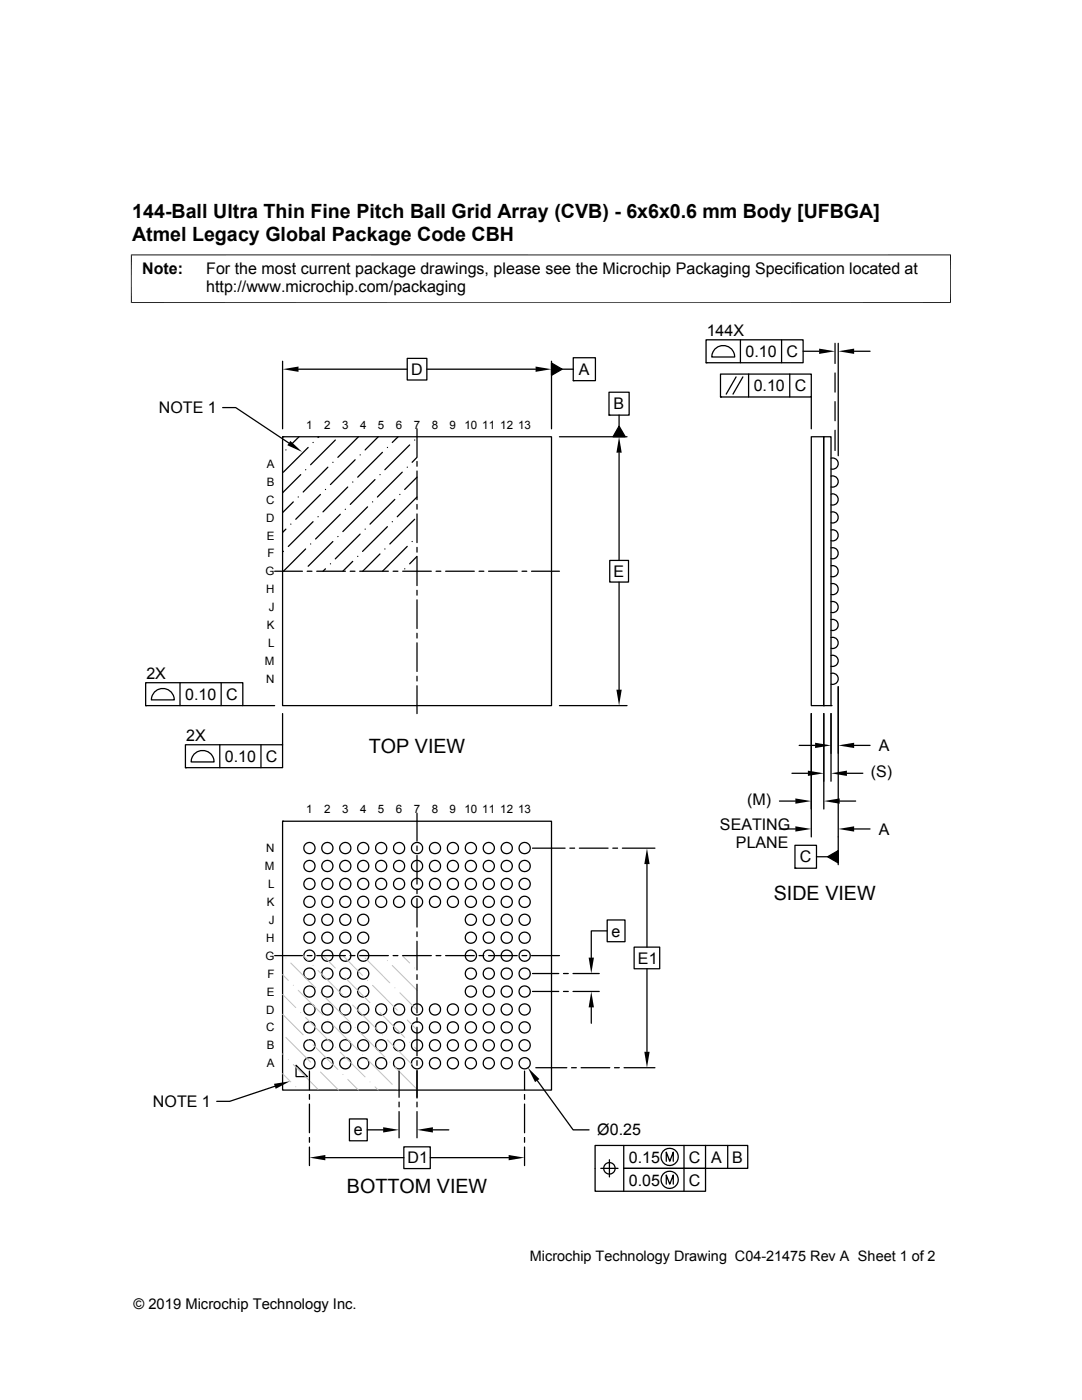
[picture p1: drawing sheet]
<svg xmlns="http://www.w3.org/2000/svg" width="216mm" height="279mm" viewBox="0 0 216 279" stroke-linecap="round" stroke-linejoin="round" font-family="sans-serif">
<g fill="none" stroke="#000" stroke-width=".25">
<path d="M56.4 72.1v13.5M59.6 73.7h21.7M81.3 71.5h3.9v4.3h-3.9zM85.2 73.7h21.7M110 72.5l2.2 1.2-2.2 1.2zM110 72.1v13.5M112.2 73.7h2.2M114.4 71.4h4.4v4.6h-4.4zM114.4 76h.1M121.5 78.3h4v4.5h-4zM140.9 67.8h19.4v4.6h-19.4zM140.9 72.4h.1"/>
<path d="M142.8 69.5a2.29 2.29 0 0 1 2.5-.3 2.29 2.29 0 0 1 1.3 2h-4.6l.4-1.1zM143.8 74.7h18.1v4.5h-18.1zM143.8 79.2h.1M146.9 75.2l-2 3.5M147.7 67.8v4.6M148.2 75.2l-1.9 3.5M149.4 74.7v4.5M156 67.8v4.6M157.6 74.7v4.5M160.3 70.1h3.1M161.9 79.2v6.4M166.6 68.5v4"/>
<path d="M166.6 74.4v3.9M167.3 68.5v22.5M170.4 70.1h3.2M44.4 81.3h2.6l10.6 7.1M56.4 87.2h53.6v53.6h-53.6zM56.4 87.2h.1M57 89.8h.1M59.5 99.2h.1M59.7 87.2l-1.7 1.6M60 94.7l-3.6 3.6M61 93.7h.1M61.5 89.3l-5 4.9"/>
<path d="M62.5 88.3h.1M63.6 87.2l-.1 .1M63.9 98.7l-4.9 4.9M64.9 97.7h.1M65.4 93.2l-4.9 5M66.4 92.3h.1M66.9 87.8l-4.9 5M69.4 97.2l-4.9 5M70.4 96.2h.1M70.9 91.8l-5 4.9M71.5 87.2l-4.1 4.1M71.9 90.8h.1"/>
<path d="M74.8 95.7l-4.9 5M75.5 87.2l-2.6 2.6M75.8 94.7h.1M76.3 90.3l-4.9 4.9M77.3 89.3h.1M78.8 99.7l-5 4.9M79.4 87.2l-1.1 1.1M79.8 98.7h.1M80.3 94.2l-5 5M81.3 93.2h.1M81.7 88.8l-4.9 4.9M82.7 87.8h.1"/>
<path d="M83.2 85.6v5.5M83.2 92.1v.9M83.2 94v5.7M83.2 95.2l-2.4 2.5M83.2 99.2l-3.9 3.9M83.2 91.3l-1 1M111.6 87.2h13.5M121.5 82.8h.1M123.5 85l1.3 2.2h-2.5zM123.5 82.8v2.2M123.5 90.3v21.5M161.9 87.2h2.5v53.6h-2.5z"/>
<path d="M164.4 87.2h1.4v53.6h-1.4zM165.8 98.6a1.12 1.12 0 0 1 1.5 1.1 1.12 1.12 0 0 1-1.5 1.1M165.8 95a1.12 1.12 0 0 1 1.5 1.1 1.12 1.12 0 0 1-1.5 1.1M165.8 91.4a1.12 1.12 0 0 1 1.5 1.1 1.12 1.12 0 0 1-1.5 1.1M166.6 80.2v3.8M166.6 85.9v4M54.8 114h5.5M56.5 110h.1M57 105.6l-.6 .7M58 104.6h.1M58.5 100.2l-2.1 2.1M61 109.6l-4.4 4.4"/>
<path d="M61.3 114h1M62 108.6h.1M62.5 104.1l-5 5M63.2 114h5.7M63.5 103.1h.1M64.9 113.5l-.4 .5M65.9 112.5h.1M66.4 108.1l-4.9 4.9M67.4 107.1h.1M67.9 102.6l-4.9 5M68.9 101.6h.1M69.9 114h.9"/>
<path d="M70.4 112l-2 2M71.4 111h.1M71.8 114h5.7M71.9 106.6l-5 4.9M72.9 105.6h.1M73.3 101.2l-4.9 4.9M74.3 100.2h.1M75.8 110.6l-3.4 3.4M76.8 109.6h.1M77.3 105.1l-5 4.9M78.3 104.1h.1M78.4 114h1"/>
<path d="M80.3 114h5.8M80.8 113.5h.1M81.3 109.1l-5 4.9M82.2 108.1h.1M82.7 103.6l-4.9 5M83.2 100.7v.9M83.2 102.6v5.7M83.2 109.2v1M83.2 111.1v5.8M83.2 117.8v1M83.2 119.7v5.7M83.2 111l-1.5 1.5"/>
<path d="M87 114h1M88.9 114h5.7M95.6 114h.9M97.5 114h5.7M104.2 114h.9M106.1 114h5.5M121.7 111.8h3.7v4.4h-3.7zM123.5 116.2v21.4M165.8 116.5a1.12 1.12 0 0 1 1.5 1.1 1.12 1.12 0 0 1-1.5 1M165.8 112.9a1.12 1.12 0 0 1 1.5 1.1 1.12 1.12 0 0 1-1.5 1.1M165.8 109.3a1.12 1.12 0 0 1 1.5 1.1 1.12 1.12 0 0 1-1.5 1.1M165.8 105.8a1.12 1.12 0 0 1 1.5 1 1.12 1.12 0 0 1-1.5 1.1"/>
<path d="M165.8 102.2a1.12 1.12 0 0 1 1.5 1.1 1.12 1.12 0 0 1-1.5 1M29.1 136.2h19.4v4.6h-19.4zM31 138a2.29 2.29 0 0 1 2.4-.4 2.29 2.29 0 0 1 1.4 2.1h-4.6l.3-1.2zM35.9 136.2v4.6M44.1 136.2v4.6M83.2 126.4v.9M83.2 128.3v5.7M83.2 135v.9M83.2 136.9v5.5M165.8 134.4a1.12 1.12 0 0 1 1.5 1.1 1.12 1.12 0 0 1-1.5 1M165.8 130.8a1.12 1.12 0 0 1 1.5 1.1 1.12 1.12 0 0 1-1.5 1.1M165.8 127.2a1.12 1.12 0 0 1 1.5 1.1 1.12 1.12 0 0 1-1.5 1.1"/>
<path d="M165.8 123.7a1.12 1.12 0 0 1 1.5 1 1.12 1.12 0 0 1-1.5 1.1M165.8 120.1a1.11 1.11 0 0 1 1.5 1 1.11 1.11 0 0 1-1.5 1.1M167.3 137.1v35.5M29.1 140.8h.1M37 148.6h19.4v4.6h-19.4zM37 153.2h.1M38.9 150.3a2.29 2.29 0 0 1 2.5-.3 2.29 2.29 0 0 1 1.3 2.1h-4.6l.4-1.2zM43.9 148.6v4.6M48.5 140.8h6.3M52.1 148.6v4.6M56.4 142.4v6.2M111.6 140.8h13.5"/>
<path d="M155.5 159.9h3.2M158 154.3h3.2M159.5 148.8h3.1M161.9 142.4v24.6M164.4 140.8h.1M164.4 142.4v19.1M165.8 142.4v13.5M165.8 140.8h.1M167.6 159.9h3.1M169 154.3h3.2M170.4 148.8h3.2M56.4 163.9h53.6v53.7h-53.6z"/>
<path d="M56.4 163.9h.1M83.2 162.3v5.6M83.2 168.8v1M83.2 170.7v5.7M83.2 177.4v1M83.2 179.3v5.7M106.3 169.3h6.5M113.7 169.3h1M115.6 169.3h5.7M122.3 169.3h.9M124.2 169.3h6.5M129.1 172.4v16.6"/>
<path d="M155.5 165.4h3.2M158.6 168.7h4.3v4.6h-4.3zM158.6 173.3h.1M162.9 171h2.2M165.1 171l2.2-1.2v2.4zM170.4 165.4h3.2M54.8 190.7h5.5M61.3 190.7h1M63.2 190.7h5.7M69.9 190.7h.9M71.8 190.7h5.7M78.4 190.7h1"/>
<path d="M80.3 190.7h5.8M83.2 186v.9M83.2 187.9v5.7M83.2 194.5v1M83.2 196.4v5.7M87 190.7h1M88.9 190.7h5.7M95.6 190.7h.9M97.5 190.7h5.7M104.2 190.7h.9M106.1 190.7h5.5M106.3 194.3h5.2"/>
<path d="M106.3 197.9h5.2M112.4 194.3h1M112.4 197.9h1M114.3 194.3h5.3M114.3 197.9h5.3M121.2 185.8h-3.2v5.3M121.2 183.6h3.5v4.3h-3.5zM126.5 189h5.1v4.3h-5.1zM129.1 193.3v16.6M54.8 216.8l-9 3h-2.6M61.3 214.8l-2.2-2.2v2.3h2.2M61.7 213.8v3.7"/>
<path d="M61.7 218.4v1M79.6 213.8v5.2M79.6 219.9v1M83.2 203.1v.9M83.2 205v5.7M83.2 211.7v.9M83.2 213.6v5.5M83.2 219.9v1M104.7 213.8v3.7M104.7 218.4v1M106.9 213.1h6.2M107.2 215.6l7.2 9.9h3.1"/>
<path d="M114 213.1h1M116 213.1h5.7M118 201v3.2M122.6 213.1h1M124.5 213.1h6.2M61.7 220.3v5.8M61.7 227v1M61.7 228.9v3.7M64.9 231h15.7M69.7 223.3h3.6v4.4h-3.6zM73.3 225.5h3.2M79.6 221.8v5.3"/>
<path d="M80.6 228.9h5.3v4.3h-5.3zM83.2 221.8v5.3M85.9 231h15.6M86.4 225.5h3.2M104.7 220.3v5.8M104.7 227v1M104.7 228.9v3.7M119.9 233.2h3.4M121.6 231.5v3.4M124.5 228.6v4.6h16.3v4.5h-22.1v-9.1h30.5v4.6h-24.7v4.5M132.9 231.8v-1.9l.7 1.9 .7-1.9v1.9M132.9 236.3v-1.8l.7 1.8 .7-1.8v1.8"/>
<path d="M136.5 228.6v9.1M140.8 228.6v4.6M145.2 228.6v4.6"/>
<circle cx="61.7" cy="172.8" r="1.12"/>
<circle cx="61.7" cy="169.3" r="1.12"/>
<circle cx="61.7" cy="176.4" r="1.12"/>
<circle cx="61.7" cy="180" r="1.12"/>
<circle cx="65.3" cy="172.8" r="1.12"/>
<circle cx="65.3" cy="169.3" r="1.12"/>
<circle cx="65.3" cy="176.4" r="1.12"/>
<circle cx="65.3" cy="180" r="1.12"/>
<circle cx="68.9" cy="172.8" r="1.12"/>
<circle cx="68.9" cy="169.3" r="1.12"/>
<circle cx="68.9" cy="180" r="1.12"/>
<circle cx="68.9" cy="176.4" r="1.12"/>
<circle cx="72.5" cy="172.8" r="1.12"/>
<circle cx="72.5" cy="169.3" r="1.12"/>
<circle cx="72.5" cy="180" r="1.12"/>
<circle cx="72.5" cy="176.4" r="1.12"/>
<circle cx="76.1" cy="172.8" r="1.12"/>
<circle cx="76.1" cy="169.3" r="1.12"/>
<circle cx="76.1" cy="180" r="1.12"/>
<circle cx="76.1" cy="176.4" r="1.12"/>
<circle cx="79.6" cy="172.8" r="1.12"/>
<circle cx="79.6" cy="169.3" r="1.12"/>
<circle cx="79.6" cy="176.4" r="1.12"/>
<circle cx="79.6" cy="180" r="1.12"/>
<circle cx="83.2" cy="172.8" r="1.12"/>
<circle cx="83.2" cy="169.3" r="1.12"/>
<circle cx="83.2" cy="176.4" r="1.12"/>
<circle cx="83.2" cy="180" r="1.12"/>
<circle cx="86.8" cy="172.8" r="1.12"/>
<circle cx="86.8" cy="169.3" r="1.12"/>
<circle cx="86.8" cy="176.4" r="1.12"/>
<circle cx="86.8" cy="180" r="1.12"/>
<circle cx="90.4" cy="172.8" r="1.12"/>
<circle cx="90.4" cy="169.3" r="1.12"/>
<circle cx="90.4" cy="180" r="1.12"/>
<circle cx="90.4" cy="176.4" r="1.12"/>
<circle cx="94" cy="172.8" r="1.13"/>
<circle cx="94" cy="169.3" r="1.13"/>
<circle cx="94" cy="176.4" r="1.12"/>
<circle cx="94" cy="180" r="1.12"/>
<circle cx="97.5" cy="172.8" r="1.13"/>
<circle cx="97.5" cy="169.3" r="1.13"/>
<circle cx="97.5" cy="176.4" r="1.12"/>
<circle cx="97.5" cy="180" r="1.12"/>
<circle cx="101.1" cy="172.8" r="1.13"/>
<circle cx="101.1" cy="169.3" r="1.13"/>
<circle cx="101.1" cy="176.4" r="1.12"/>
<circle cx="101.1" cy="180" r="1.12"/>
<circle cx="104.7" cy="172.8" r="1.13"/>
<circle cx="104.7" cy="169.3" r="1.13"/>
<circle cx="104.7" cy="176.4" r="1.12"/>
<circle cx="104.7" cy="180" r="1.12"/>
<circle cx="61.7" cy="190.7" r="1.12"/>
<circle cx="61.7" cy="183.6" r="1.12"/>
<circle cx="61.7" cy="197.9" r="1.12"/>
<circle cx="61.7" cy="194.3" r="1.12"/>
<circle cx="61.7" cy="187.1" r="1.12"/>
<circle cx="65.3" cy="190.7" r="1.12"/>
<circle cx="65.3" cy="187.1" r="1.12"/>
<circle cx="65.3" cy="197.9" r="1.12"/>
<circle cx="65.3" cy="194.3" r="1.12"/>
<circle cx="65.3" cy="183.6" r="1.12"/>
<circle cx="68.9" cy="190.7" r="1.12"/>
<circle cx="68.9" cy="187.1" r="1.11"/>
<circle cx="68.9" cy="183.6" r="1.11"/>
<circle cx="68.9" cy="194.3" r="1.11"/>
<circle cx="68.9" cy="197.9" r="1.11"/>
<circle cx="72.5" cy="190.7" r="1.12"/>
<circle cx="72.5" cy="187.1" r="1.11"/>
<circle cx="72.5" cy="197.9" r="1.11"/>
<circle cx="72.5" cy="194.3" r="1.11"/>
<circle cx="72.5" cy="183.6" r="1.11"/>
<circle cx="94" cy="190.7" r="1.12"/>
<circle cx="94" cy="187.1" r="1.12"/>
<circle cx="94" cy="183.6" r="1.12"/>
<circle cx="94" cy="194.3" r="1.12"/>
<circle cx="94" cy="197.9" r="1.12"/>
<circle cx="97.5" cy="190.7" r="1.12"/>
<circle cx="97.5" cy="197.9" r="1.12"/>
<circle cx="97.5" cy="187.1" r="1.12"/>
<circle cx="97.5" cy="183.6" r="1.12"/>
<circle cx="97.5" cy="194.3" r="1.12"/>
<circle cx="101.1" cy="190.7" r="1.13"/>
<circle cx="101.1" cy="183.6" r="1.12"/>
<circle cx="101.1" cy="187.1" r="1.12"/>
<circle cx="101.1" cy="194.3" r="1.12"/>
<circle cx="101.1" cy="197.9" r="1.12"/>
<circle cx="104.7" cy="190.7" r="1.13"/>
<circle cx="104.7" cy="197.9" r="1.12"/>
<circle cx="104.7" cy="194.3" r="1.12"/>
<circle cx="104.7" cy="187.1" r="1.12"/>
<circle cx="104.7" cy="183.6" r="1.12"/>
<circle cx="61.7" cy="208.6" r="1.12"/>
<circle cx="61.7" cy="212.2" r="1.12"/>
<circle cx="61.7" cy="205" r="1.12"/>
<circle cx="61.7" cy="201.5" r="1.12"/>
<circle cx="65.3" cy="208.6" r="1.12"/>
<circle cx="65.3" cy="212.2" r="1.12"/>
<circle cx="65.3" cy="205" r="1.12"/>
<circle cx="65.3" cy="201.5" r="1.12"/>
<circle cx="68.9" cy="208.6" r="1.12"/>
<circle cx="68.9" cy="212.2" r="1.12"/>
<circle cx="68.9" cy="201.5" r="1.12"/>
<circle cx="68.9" cy="205" r="1.12"/>
<circle cx="72.5" cy="208.6" r="1.12"/>
<circle cx="72.5" cy="212.2" r="1.12"/>
<circle cx="72.5" cy="205" r="1.12"/>
<circle cx="72.5" cy="201.5" r="1.12"/>
<circle cx="76.1" cy="208.6" r="1.12"/>
<circle cx="76.1" cy="212.2" r="1.12"/>
<circle cx="76.1" cy="205" r="1.12"/>
<circle cx="76.1" cy="201.5" r="1.12"/>
<circle cx="79.6" cy="208.6" r="1.12"/>
<circle cx="79.6" cy="212.2" r="1.12"/>
<circle cx="79.6" cy="201.5" r="1.12"/>
<circle cx="79.6" cy="205" r="1.12"/>
<circle cx="83.2" cy="208.6" r="1.12"/>
<circle cx="83.2" cy="212.2" r="1.12"/>
<circle cx="83.2" cy="201.5" r="1.12"/>
<circle cx="83.2" cy="205" r="1.12"/>
<circle cx="86.8" cy="208.6" r="1.12"/>
<circle cx="86.8" cy="212.2" r="1.12"/>
<circle cx="86.8" cy="201.5" r="1.12"/>
<circle cx="86.8" cy="205" r="1.12"/>
<circle cx="90.4" cy="208.6" r="1.12"/>
<circle cx="90.4" cy="212.2" r="1.12"/>
<circle cx="90.4" cy="201.5" r="1.12"/>
<circle cx="90.4" cy="205" r="1.12"/>
<circle cx="94" cy="208.6" r="1.13"/>
<circle cx="94" cy="212.2" r="1.13"/>
<circle cx="94" cy="201.5" r="1.12"/>
<circle cx="94" cy="205" r="1.12"/>
<circle cx="97.5" cy="208.6" r="1.13"/>
<circle cx="97.5" cy="212.2" r="1.13"/>
<circle cx="97.5" cy="201.5" r="1.12"/>
<circle cx="97.5" cy="205" r="1.12"/>
<circle cx="101.1" cy="208.6" r="1.13"/>
<circle cx="101.1" cy="212.2" r="1.13"/>
<circle cx="101.1" cy="205" r="1.12"/>
<circle cx="101.1" cy="201.5" r="1.12"/>
<circle cx="104.7" cy="208.6" r="1.13"/>
<circle cx="104.7" cy="212.2" r="1.13"/>
<circle cx="104.7" cy="205" r="1.12"/>
<circle cx="104.7" cy="201.5" r="1.12"/>
<circle cx="121.6" cy="233.2" r="1.14"/>
<circle cx="133.6" cy="230.9" r="1.72"/>
<circle cx="133.6" cy="235.5" r="1.72"/>
</g>
<g fill="none" stroke="#c0c0c0" stroke-width=".2">
<path d="M56.4 194.5l1.1 1.2M56.4 198.5l2.6 2.6M57 191.2h.1M58 192.2l5 4.9M58.5 196.6h.1M59.5 197.6l5 5M60.5 190.7l1 1M62.5 192.7h.1M63.5 193.7l4.9 4.9M63.9 198.1h.1M64.5 190.7l2.4 2.5M64.9 199.1l5 4.9"/>
<path d="M67.9 194.2h.1M68.4 190.7l3.9 4M68.9 195.2l4.9 4.9M69.4 199.6h.1M72.9 191.2l4.9 5M73.3 195.7h.1M74.3 196.6l5 5M77.3 191.7h.1M78.3 192.7l4.9 4.9M78.8 197.1h.1M79.8 198.1l3.4 3.5M80.3 190.7l1.4 1.5"/>
<path d="M82.7 193.2h.1M56.4 202.4l4.1 4.1M56.4 210.3l.1 .2M56.4 214.3l1.6 1.6M57 207l5 5M57.5 211.5h.1M58.5 212.4l5 5M59 216.9h.1M60 202.1h.1M61 203.1l4.9 4.9M61.5 207.5h.1M62.5 208.5l4.9 4.9"/>
<path d="M63 213h.1M63.9 213.9l3.7 3.7M65.4 203.6h.1M66.4 204.6l5 4.9M66.9 209h.1M67.9 210l5 4.9M68.4 214.4h.1M69.4 215.4l2.1 2.2M70.4 200.6l4.9 4.9M70.9 205h.1M71.9 206l4.9 5M72.3 210.5h.1"/>
<path d="M73.3 211.5l5 4.9M73.8 215.9h.1M74.8 201.1h.1M74.8 216.9l.7 .7M75.8 202.1l5 4.9M76.3 206.5h.1M77.3 207.5l4.9 4.9M77.8 212h.1M78.8 213l4.4 4.4M79.3 217.4h.1M80.3 202.6h.1M81.3 203.6l1.9 1.9"/>
<path d="M81.7 208h.1M82.7 209l.5 .5"/>
</g>
<g fill="#000">
<path d="M56.4 73.7l3.2-.5v1zM106.9 73.2l3.1 .5-3.1 .5zM110 72.5l2.2 1.2-2.2 1.2zM163.4 69.6l3.2 .5-3.2 .5zM167.3 70.1l3.1-.5v1zM57.9 88l2.4 2.2-3-1.3zM123.5 87.2l.6 3.1h-1.1zM123.5 85l1.3 2.2h-2.5zM123 137.6h1.1l-.6 3.2zM158.7 159.3l3.2 .6-3.2 .5zM161.2 153.8l3.2 .5-3.2 .6zM162.6 148.2l3.2 .6-3.2 .5z"/>
<path d="M164.4 159.9l3.2-.6v1.1zM165.8 154.3l3.2-.5v1.1zM167.3 148.8l3.1-.6v1.1zM129.1 169.3l.5 3.1h-1zM158.7 164.9l3.2 .5-3.2 .6zM165.1 171l2.2-1.2v2.4zM167.3 165.4l3.1-.5v1.1zM117.5 191.1h1l-.5 3.2zM54.7 216.3l3.1-.5-2.8 1.5zM105.3 213.1l2.3 2.2-.8 .7zM118 197.9l.5 3.1h-1zM128.6 209.9h1l-.5 3.2z"/>
<path d="M61.7 231l3.2-.5v1.1zM76.5 225l3.1 .5-3.1 .5zM83.2 225.5l3.2-.5v1zM101.5 230.5l3.2 .5-3.2 .6z"/>
</g>
<path d="M26.1 50.9h163.7M26.2 50.8v9.7M189.7 50.8v9.7M26.1 60.4h163.7" fill="none" stroke="#000" stroke-width=".2"/>
<g font-size="3.9">
<text x="26.4" y="43.5">144-Ball Ultra Thin Fine Pitch Ball Grid Array (CVB) - 6x6x0.6 mm Body [UFBGA]</text>
<text x="26.4" y="48">Atmel Legacy Global Package Code CBH</text>
<text x="73.6" y="150.2">TOP VIEW</text>
<text x="154.4" y="179.5">SIDE VIEW</text>
<text x="69.2" y="238">BOTTOM VIEW</text>
</g>
<g font-size="3.2">
<text x="28.4" y="54.6">Note:</text>
<text x="41.1" y="58.3">http://www.microchip.com/packaging</text>
<text x="41.1" y="54.6">For the most current package drawings, please see the Microchip Packaging Specification located at</text>
<text x="141" y="67.1">144X</text>
<text x="148.8" y="71.2">0.10</text>
<text x="157" y="71.2">C</text>
<text x="82" y="74.8">D</text>
<text x="115.5" y="74.8">A</text>
<text x="31.7" y="82.5">NOTE 1</text>
<text x="122.4" y="81.7">B</text>
<text x="150.4" y="78.1">0.10</text>
<text x="158.6" y="78.1">C</text>
<text x="122.4" y="115.1">E</text>
<text x="29.2" y="135.5">2X</text>
<text x="36.9" y="139.7">0.10</text>
<text x="45.1" y="139.7">C</text>
<text x="37.1" y="147.8">2X</text>
<text x="175.4" y="149.9">A</text>
<text x="44.9" y="152">0.10</text>
<text x="53.1" y="152.1">C</text>
<text x="173.8" y="155.1">(S)</text>
<text x="149.1" y="160.7">(M)</text>
<text x="143.7" y="165.5">SEATING</text>
<text x="175.4" y="166.6">A</text>
<text x="146.9" y="169.2">PLANE</text>
<text x="159.6" y="172.1">C</text>
<text x="122" y="186.9">e</text>
<text x="127.3" y="192.3">E1</text>
<text x="30.5" y="221">NOTE 1</text>
<text x="70.6" y="226.6">e</text>
<text x="119.2" y="226.6">Ø0.25</text>
<text x="81.3" y="232.2">D1</text>
<text x="125.5" y="232">0.15</text>
<text x="137.5" y="232">C</text>
<text x="141.9" y="232">A</text>
<text x="146.1" y="232">B</text>
<text x="125.5" y="236.6">0.05</text>
<text x="137.5" y="236.6">C</text>
</g>
<g font-size="2.9">
<text x="105.7" y="251.7">Microchip Technology Drawing C04-21475 Rev A Sheet 1 of 2</text>
<text x="26.6" y="261.3">© 2019 Microchip Technology Inc.</text>
</g>
<g font-size="2.3">
<text x="61.1" y="85.6">1</text>
<text x="64.7" y="85.6">2</text>
<text x="68.3" y="85.6">3</text>
<text x="71.8" y="85.6">4</text>
<text x="75.4" y="85.6">5</text>
<text x="79" y="85.6">6</text>
<text x="82.6" y="85.6">7</text>
<text x="86.1" y="85.6">8</text>
<text x="89.7" y="85.6">9</text>
<text x="92.7" y="85.6">10 11 12 13</text>
<text x="53.3" y="93.4">A</text>
<text x="53.1" y="100.5">C</text>
<text x="53.3" y="96.9">B</text>
<text x="53.1" y="104.1">D</text>
<text x="53.3" y="107.7">E</text>
<text x="53.4" y="111.3">F</text>
<text x="53" y="114.8">G</text>
<text x="53.1" y="118.4">H</text>
<text x="53.3" y="125.6">K</text>
<text x="53.6" y="122">J</text>
<text x="53.5" y="129.1">L</text>
<text x="52.9" y="132.7">M</text>
<text x="53.1" y="136.3">N</text>
<text x="61.1" y="162.3">1</text>
<text x="64.7" y="162.3">2</text>
<text x="68.3" y="162.3">3</text>
<text x="71.8" y="162.3">4</text>
<text x="75.4" y="162.3">5</text>
<text x="79" y="162.3">6</text>
<text x="82.6" y="162.3">7</text>
<text x="86.1" y="162.3">8</text>
<text x="89.7" y="162.3">9</text>
<text x="92.7" y="162.3">10 11 12 13</text>
<text x="52.9" y="173.7">M</text>
<text x="53.1" y="170.1">N</text>
<text x="53.5" y="177.2">L</text>
<text x="53.3" y="180.8">K</text>
<text x="53.6" y="184.4">J</text>
<text x="53" y="191.5">G</text>
<text x="53.1" y="188">H</text>
<text x="53.4" y="195.1">F</text>
<text x="53.1" y="202.3">D</text>
<text x="53.3" y="198.7">E</text>
<text x="53.1" y="205.8">C</text>
<text x="53.3" y="209.4">B</text>
<text x="53.3" y="213">A</text>
</g>
</svg>
